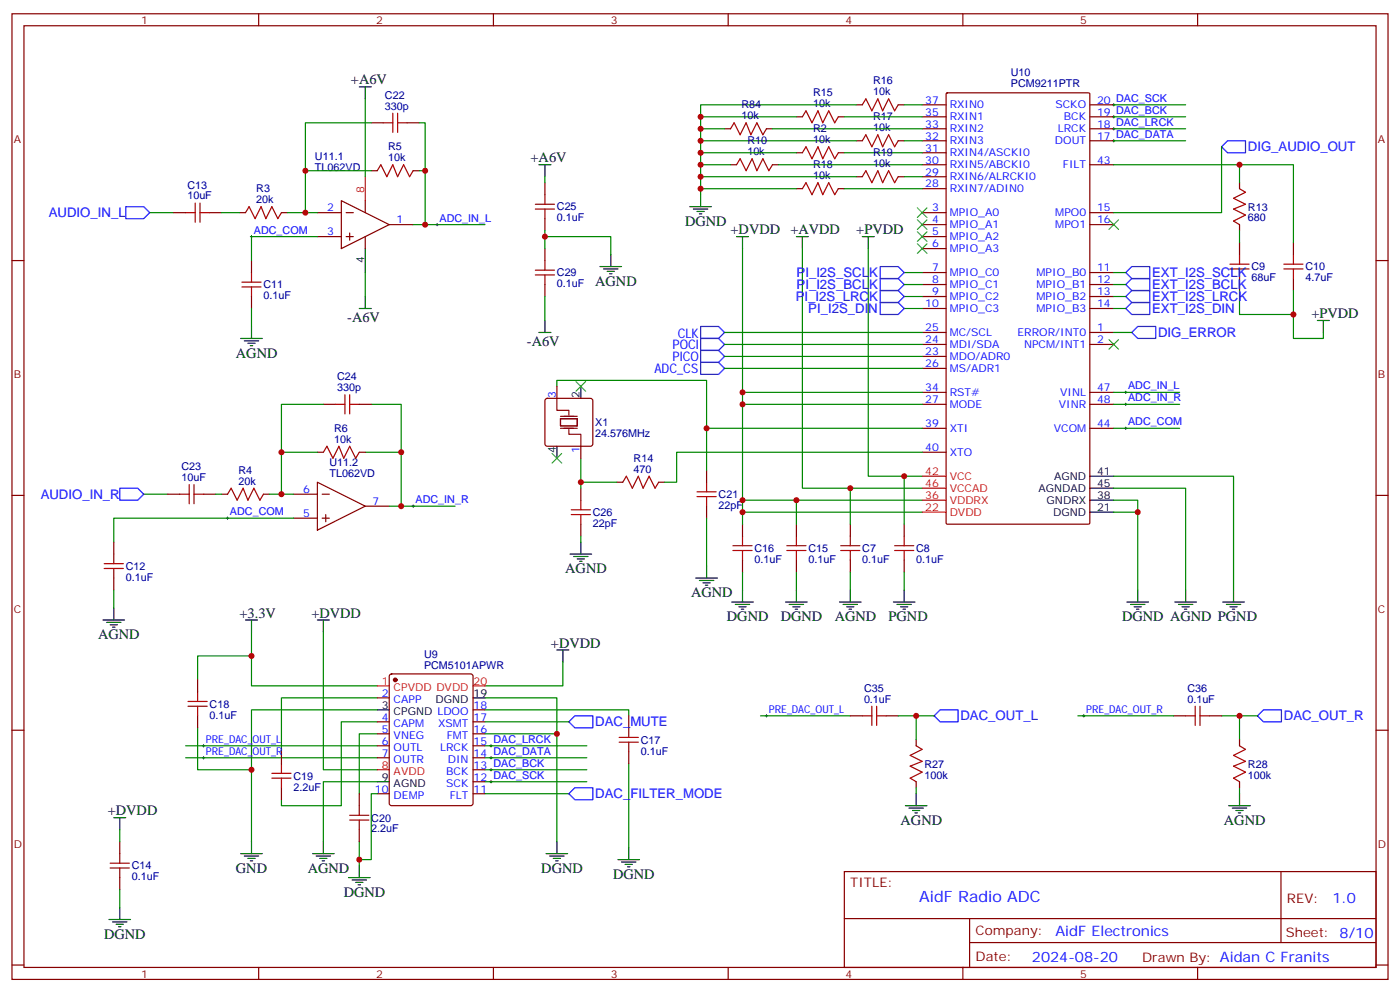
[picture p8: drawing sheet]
<svg xmlns="http://www.w3.org/2000/svg" width="412mm" height="292mm" viewBox="0 0 412 292" stroke-linecap="round" stroke-linejoin="round" font-family="sans-serif">
<g fill="none" stroke="#870000" stroke-width=".35">
<path d="M3.5 4.1h405.4v284.3h-405.4zM7.1 7.6h398.2v277.3h-398.2zM76.2 4.1v3.5M145.3 4.1v3.5M214.5 4.1v3.5M283.6 4.1v3.5M352.8 4.1v3.5M109.4 36.2h3.5M119.9 36.2h3.6M213.4 37.9h1.8M225.8 37.9h1.7M234.6 34.4h1.8"/>
<path d="M246.9 34.4h1.8M252.2 30.9h1.8M264.6 30.9h1.7M271.6 37.9h7.1M271.6 34.4h7.1M271.6 30.9h7.1M278.8 27.5l.2-.2h41.7l.3 .2v126.5l-.2 .3h-41.8l-.3-.2zM321 37.9h7.1M321 34.4h7.1M321 30.9h7.1M100.5 59.1l14.2 7-14.2 7.1zM107.6 59.1v3.5"/>
<path d="M109.4 50.3h1.7M121.7 50.3h1.8M160.5 53.8v3.5M215.2 48.5h1.8M227.5 48.5h1.8M234.6 55.6h1.8M234.6 45h1.8M246.9 55.6h1.8M246.9 45h1.8M252.2 41.5h1.8M252.2 52h1.8M264.6 41.5h1.7"/>
<path d="M264.6 52h1.7M271.6 41.5h7.1M271.6 55.6h7.1M271.6 52h7.1M271.6 48.5h7.1M271.6 45h7.1M321 41.5h7.1M321 48.5h7.1M365.1 53.8v1.8M3.5 76.7h3.6M51.2 62.6h3.5M61.7 62.6h3.6"/>
<path d="M70.6 62.6h1.7M74.1 76.7v3.6M82.9 62.6h1.8M93.5 62.6h7M93.5 69.7h7M102 62.6h2.1M102 69.7h2.1M103 68.6v2.1M107.6 69.7v3.5M114.7 66.1h7M160.5 64.4v3.5M160.5 73.2v3.5"/>
<path d="M271.6 62.6h7.1M271.6 66.1h7.1M271.6 69.7h7.1M271.6 73.2h7.1M321 62.6h7.1M321 66.1h7.1M365.1 66.1v1.8M365.1 71.4v3.6M381 71.4v3.6M405.3 76.7h3.6M74.1 87.3v3.5M160.5 83.8v3.5"/>
<path d="M271.6 97.9h7.1M271.6 80.3h7.1M271.6 83.8h7.1M271.6 87.3h7.1M271.6 90.8h7.1M321 97.9h7.1M321 80.3h7.1M321 83.8h7.1M321 87.3h7.1M321 90.8h7.1M365.1 82v3.5M381 82v3.5"/>
<path d="M95.2 119.1h3.6M105.8 119.1h3.6M160.7 117.5l.5-.2h12.7l.5 .2 .2 .5v12.7l-.2 .5-.5 .2h-12.7l-.5-.2-.2-.5v-12.7zM164 113.8v3.5M271.6 101.4h7.1M271.6 105h7.1M271.6 108.5h7.1M271.6 119.1h7.1M271.6 115.5h7.1M321 101.4h7.1M321 119.1h7.1M321 115.5h7.1"/>
<path d="M93.5 133.2h1.7M105.8 133.2h1.8M171.1 131.4v3.5M208.1 138.5v3.5M271.6 126.1h7.1M271.6 133.2h7.1M321 126.1h7.1M3.5 145.9h3.6M33.5 159.6v3.6M49.4 145.5h3.5M60 145.5h3.5M65.3 145.5h1.7"/>
<path d="M77.6 145.5h1.8M86.4 152.6h7.1M86.4 145.5h7.1M93.5 142l14.1 7-14.1 7.1zM94.9 152.6h2.1M94.9 145.5h2.1M96 151.5v2.1M107.6 149h7.1M171.1 143.8v3.5M171.1 154.3v3.6M181.7 142h1.7M194 142h1.8"/>
<path d="M208.1 149v3.6M218.7 154.3v3.6M234.6 154.3v3.6M250.5 154.3v3.6M266.3 154.3v3.6M405.3 145.9h3.6M33.5 170.2v3.5M218.7 164.9v3.6M234.6 164.9v3.6M250.5 164.9v3.6M266.3 164.9v3.6M114.9 198.6l.5-.2h23.2l.7 .5v37.6l-.4 .7h-23.5l-.7-.4v-37.7z"/>
<path d="M3.5 215h3.6M58.2 200.2v3.5M58.2 210.8v3.5M111.1 205.5h3.6M111.1 212.5h3.6M111.1 216.1h3.6M111.1 219.6h3.6M139.3 212.5h3.6M139.3 216.1h3.6M139.3 219.6h3.6M139.3 209h3.6M185.2 210.8v3.5"/>
<path d="M250.5 210.8h3.5M261.1 210.8h3.5M269.9 217.8v1.8M345.7 210.8h3.5M356.3 210.8h3.5M365.1 217.8v1.8M405.3 215h3.6M82.9 221.4v3.5M82.9 232v3.5M105.8 233.7v3.5M111.1 223.1h3.6M111.1 233.7h3.6"/>
<path d="M139.3 223.1h3.6M139.3 233.7h3.6M139.3 230.2h3.6M139.3 226.7h3.6M185.2 221.4v3.5M269.9 230.2v1.8M365.1 230.2v1.8M35.3 247.8v3.6M35.3 258.4v3.5M105.8 244.3v3.5M248.7 256.6h156.6v28.3h-156.6zM377.3 256.7v20.8"/>
<path d="M248.7 270.5h156.5M285.6 277.5h119.6M285.6 270.5v14.1M3.5 284.2h3.6M76.2 284.9v3.5M145.3 284.9v3.5M214.5 284.9v3.5M283.6 284.9v3.5M352.8 284.9v3.5M405.3 284.2h3.6"/>
</g>
<g fill="none" stroke="#a10000" stroke-width=".35">
<path d="M112.9 36.2h2.8M115.7 33.3v5.7M117.1 36.2h2.8M117.1 33.3v5.7M215.2 37.9l1.1-1.7 1.7 3.5 1.8-3.5 1.4 3.5 1.8-3.5 1.7 3.5 1.1-1.8M236.4 34.4l1-1.8 1.8 3.6 1.7-3.6 1.5 3.6 1.7-3.6 1.8 3.6 1-1.8M254 30.9l1.1-1.8 1.7 3.5 1.8-3.5 1.4 3.5 1.8-3.5 1.7 3.5 1.1-1.7M57.5 59.8v5.6M58.9 59.8v5.6M111.1 50.3l1.1-1.8 1.7 3.5 1.8-3.5 1.4 3.5 1.8-3.5 1.7 3.5 1.1-1.7M160.5 57.3v2.8M217 48.5l1-1.8 1.8 3.6 1.7-3.6 1.5 3.6 1.7-3.6 1.8 3.6 1-1.8"/>
<path d="M236.4 45l1-1.8 1.8 3.5 1.7-3.5 1.5 3.5 1.7-3.5 1.8 3.5 1-1.7M236.4 55.6l1-1.8 1.8 3.5 1.7-3.5 1.5 3.5 1.7-3.5 1.8 3.5 1-1.7M254 41.5l1.1-1.8 1.7 3.5 1.8-3.5 1.4 3.5 1.8-3.5 1.7 3.5 1.1-1.7M254 52l1.1-1.7 1.7 3.5 1.8-3.5 1.4 3.5 1.8-3.5 1.7 3.5 1.1-1.8M365.1 55.6l1.8 1-3.5 1.8 3.5 1.7-3.5 1.5 3.5 1.7-3.5 1.8 1.7 1M54.7 62.6h2.8M58.9 62.6h2.8M72.3 62.6l1.1-1.7 1.7 3.5 1.8-3.5 1.4 3.5 1.8-3.5 1.7 3.5 1.1-1.8M157.7 60.1h5.6M157.7 61.6h5.6M157.7 79.6h5.6M160.5 61.6v2.8"/>
<path d="M160.5 76.7v2.9M362.3 79.2h5.6M362.3 77.8h5.6M365.1 75v2.8M365.1 79.2v2.8M378.2 79.2h5.6M378.2 77.8h5.6M381 75v2.8M381 79.2v2.8M71.3 83.1h5.6M71.3 84.5h5.6M74.1 80.3v2.8"/>
<path d="M74.1 84.5v2.8M157.7 81h5.6M160.5 81v2.8M98.8 119.1h2.8M101.6 116.2v5.7M103 119.1h2.8M103 116.2v5.7M95.2 133.2l1.1-1.8 1.8 3.5 1.7-3.5 1.4 3.5 1.8-3.5 1.8 3.5 1-1.7M52.9 145.5h2.8M55.7 142.7v5.6M57.1 142.7v5.6M57.1 145.5h2.9"/>
<path d="M67 145.5l1.1-1.7 1.7 3.5 1.8-3.5 1.4 3.5 1.8-3.5 1.8 3.5 1-1.8M168.3 151.5h5.6M168.3 150.1h5.6M171.1 147.3v2.8M171.1 151.5v2.8M183.4 142l1.1-1.8 1.8 3.6 1.7-3.6 1.4 3.6 1.8-3.6 1.8 3.6 1-1.8M205.3 146.2h5.7M205.3 144.8h5.7M208.1 142v2.8M208.1 146.2v2.8M218.7 157.9v2.8M234.6 157.9v2.8"/>
<path d="M250.5 157.9v2.8M266.3 157.9v2.8M30.7 166h5.6M30.7 167.4h5.6M33.5 163.2v2.8M33.5 167.4v2.8M215.9 162.1h5.6M215.9 160.7h5.6M218.7 162.1v2.8M231.8 162.1h5.6M231.8 160.7h5.6M234.6 162.1v2.8"/>
<path d="M247.6 162.1h5.7M247.6 160.7h5.7M250.5 162.1v2.8M263.5 162.1h5.7M263.5 160.7h5.7M266.3 162.1v2.8M55.4 208h5.6M55.4 206.6h5.6M58.2 203.7v2.9M58.2 208v2.8M182.4 218.5h5.6M182.4 217.1h5.6"/>
<path d="M185.2 214.3v2.8M185.2 218.5v2.9M254 210.8h2.8M256.8 208v5.6M258.2 208v5.6M258.2 210.8h2.9M269.9 219.6l1.7 1.1-3.5 1.7 3.5 1.8-3.5 1.4 3.5 1.8-3.5 1.7 1.8 1.1M349.2 210.8h2.9M352.1 208v5.6M353.5 210.8h2.8M353.5 208v5.6M365.1 219.6l1.8 1.1-3.5 1.7 3.5 1.8-3.5 1.4 3.5 1.8-3.5 1.7 1.7 1.1"/>
<path d="M80.1 229.1h5.6M80.1 227.7h5.6M82.9 224.9v2.8M82.9 229.1v2.9M105.8 237.2v2.9M32.5 255.6h5.6M32.5 254.2h5.6M35.3 251.4v2.8M35.3 255.6v2.8M103 241.5h5.7M103 240.1h5.7M105.8 241.5v2.8"/>
</g>
<g fill="none" stroke="#000" stroke-width=".35">
<path d="M105.8 25.6h3.6M107.6 25.6v3.5M158.7 48.5h3.6M160.5 48.5v3.5M206.4 57.3v3.6M107.6 73.2v7.1M176.7 78.5h6.4M177.8 79.2h4.2M178.9 79.9h2.1M179.9 75v3.5M203.2 60.9h6.3M204.3 61.6h4.2"/>
<path d="M205.3 62.3h2.1M206 63h.7M217 69.7h3.5M218.7 69.7v3.5M234.6 69.7h3.5M236.4 69.7v3.5M254 69.7h3.5M255.8 69.7v3.5M70.9 99.7h6.4M74.1 96.1v3.6M105.8 90.8h3.6M107.6 87.3v3.5"/>
<path d="M158.7 97.9h3.6M160.5 94.4v3.5M179.6 80.6h.7M388.1 94.4h3.5M389.8 94.4v3.5M72 100.4h4.2M73 101.1h2.1M73.7 101.8h.7M171.1 113.8v3.5M164 131.4v3.5M171.1 159.6v3.6M321 150.8h7.1"/>
<path d="M321 147.3h7.1M321 140.2h7.1M321 143.8h7.1M33.5 179v3.6M167.9 163.2h6.4M169 163.9h4.2M170 164.6h2.2M170.7 165.3h.7M205 170.2h6.3M206 170.9h4.3M207.1 171.6h2.1M207.8 172.3h.7"/>
<path d="M208.1 166.7v3.5M215.5 177.3h6.4M216.6 178h4.2M217.7 178.7h2.1M218.4 179.4h.7M218.7 173.7v3.6M231.4 177.3h6.4M232.5 178h4.2M233.5 178.7h2.2M234.2 179.4h.7M234.6 173.7v3.6M247.3 177.3h6.3"/>
<path d="M248.4 178h4.2M249.4 178.7h2.1M250.1 179.4h.7M250.5 173.7v3.6M263.2 177.3h6.3M264.2 178h4.3M265.3 178.7h2.1M266 179.4h.7M266.3 173.7v3.6M332 177.3h6.3M333 178h4.3M334.1 178.7h2.1"/>
<path d="M334.8 179.4h.7M335.1 173.7v3.6M346.1 177.3h6.3M347.1 178h4.3M348.2 178.7h2.1M348.9 179.4h.7M349.2 173.7v3.6M360.2 177.3h6.3M361.2 178h4.3M362.3 178.7h2.1M363 179.4h.7M363.4 173.7v3.6"/>
<path d="M30.3 182.6h6.4M31.4 183.3h4.2M32.5 184h2.1M33.2 184.7h.7M72.3 182.6h3.5M74.1 182.6v3.5M93.5 182.6h3.5M95.2 182.6v3.5M164 191.4h3.6M165.8 191.4v3.5M111.1 209h3.6M139.3 205.5h3.6"/>
<path d="M111.1 230.2h3.6M266.7 237.2h6.3M267.8 237.9h4.2M268.8 238.7h2.1M269.5 239.4h.7M269.9 233.7v3.5M361.9 237.2h6.4M363 237.9h4.2M364.1 238.7h2.1M364.8 239.4h.7M365.1 233.7v3.5M33.5 240.8h3.5"/>
<path d="M35.3 240.8v3.5M70.9 251.4h6.4M72 252.1h4.2M73 252.8h2.1M73.7 253.5h.7M74.1 247.8v3.6M92.1 251.4h6.3M93.1 252.1h4.3M94.2 252.8h2.1M94.9 253.5h.7M95.2 247.8v3.6M102.7 258.4h6.3"/>
<path d="M103.7 259.1h4.2M104.8 259.8h2.1M105.8 254.9v3.5M160.9 251.4h6.3M161.9 252.1h4.3M163 252.8h2.1M163.7 253.5h.7M164 247.8v3.6M182 253.1h6.4M183.1 253.8h4.2M184.1 254.5h2.2M184.9 255.2h.7"/>
<path d="M185.2 249.6v3.5M32.1 270.8h6.4M33.2 271.5h4.2M34.2 272.2h2.1M34.9 272.9h.7M35.3 267.2v3.6M105.5 260.5h.7"/>
</g>
<g fill="none" stroke="#008700" stroke-width=".35">
<path d="M107.6 29.1v22.9M109.4 36.2h-19.4v14.1M123.5 36.2h1.7v14.1M206.4 37.9h7M227.5 37.9h44.1M234.6 34.4h-28.2v22.9M248.7 34.4h22.9M252.2 30.9h-45.8v3.5M266.3 30.9h5.3M328.1 30.9h21.1M328.1 34.4h21.1M328.1 37.9h21.1"/>
<path d="M109.4 50.3h-19.4v12.3h3.5M123.5 50.3h1.7v15.8h-3.5M160.5 52v1.8M206.4 41.5h45.8M206.4 55.6h28.2M206.4 45h28.2M206.4 48.5h8.8M206.4 52h45.8M229.3 48.5h42.3M248.7 55.6h22.9M248.7 45h22.9M266.3 41.5h5.3"/>
<path d="M266.3 52h5.3M328.1 48.5h52.9v22.9M328.1 41.5h21.1M359.8 43.2v19.4h-31.7M365.1 48.5v5.3M44.1 62.6h7.1M65.3 62.6h5.3M84.7 62.6h5.3M93.5 69.7h-19.4v7M125.2 66.1h17.7M160.5 69.7h19.4v5.3M160.5 67.9v5.3"/>
<path d="M218.7 73.2v74.1h52.9M236.4 73.2v70.6h35.2M255.8 73.2v67h15.8M365.1 67.9v3.5M74.1 90.8v5.3M107.6 80.3v7M160.5 87.3v7.1M213.4 97.9h58.2M266.3 90.8h5.3M266.3 87.3h5.3M266.3 83.8h5.3M266.3 80.3h5.3"/>
<path d="M328.1 97.9h5.3M328.1 90.8h3.5M328.1 87.3h3.5M328.1 83.8h3.5M328.1 80.3h3.5M365.1 85.5v7.1h15.9M381 85.5v14.2h8.8v-1.8M95.2 119.1h-12.3v26.4M109.4 119.1h8.8v14.1M164 113.8v-1.8h44.1v14.1h63.5M213.4 101.4h58.2M213.4 105h58.2"/>
<path d="M213.4 108.5h58.2M218.7 119.1h52.9M218.7 115.5h52.9M328.1 119.1h19.4M328.1 115.5h19.4M82.9 133.2h10.6M107.6 133.2h10.6v15.8h-3.5M171.1 134.9v8.9M208.1 126.1v12.4M271.6 133.2h-72.3v8.8h-3.5M328.1 126.1h19.4M42.3 145.5h7.1"/>
<path d="M63.5 145.5h1.8M79.4 145.5h7M86.4 152.6h-52.9v7M118.2 149h15.9M171.1 157.9v1.7M171.1 142h10.6M208.1 152.6v14.1M218.7 147.3v3.5h52.9M218.7 150.8v3.5M234.6 147.3v7M250.5 143.8v10.5M266.3 140.2v14.1"/>
<path d="M328.1 147.3h7v26.4M328.1 143.8h21.1v29.9M328.1 140.2h35.3v33.5M328.1 150.8h7M33.5 173.7v5.3M218.7 168.5v5.2M234.6 168.5v5.2M250.5 168.5v5.2M266.3 168.5v5.2M74.1 193.1h-15.9v7.1M74.1 186.1v15.9h37M95.2 186.1v40.6h15.9"/>
<path d="M165.8 194.9v7.1h-22.9M54.7 219.6h56.4M58.2 214.3v12.4h15.9M111.1 216.1h-5.3v17.6M111.1 212.5h-10.6v24.7h-17.6v-1.7M111.1 205.5h-28.2v15.9M111.1 209h-37v38.8M142.9 209h42.3v1.8M142.9 205.5h21.1v42.3M142.9 219.6h30M142.9 216.1h21.1M142.9 212.5h24.7"/>
<path d="M224 210.8h26.5M264.6 210.8h5.3v7M269.9 210.8h5.3M317.5 210.8h28.2M359.8 210.8h5.3v7M365.1 210.8h5.3M54.7 223.1h56.4M111.1 230.2h-15.9v17.6M111.1 233.7h-1.7v19.4h-3.6M142.9 223.1h30M142.9 233.7h24.7M142.9 230.2h30"/>
<path d="M142.9 226.7h30M185.2 224.9v24.7M269.9 232v1.7M365.1 232v1.7M35.3 244.3v3.5M105.8 247.8v7.1M35.3 261.9v5.3"/>
</g>
<g fill="none" stroke="#000" stroke-width=".29">
<path d="M327.7 30.9h.7M327.7 34.4h.7M327.7 37.9h.7M328.1 30.5v.7M328.1 34v.7M328.1 37.6v.7M327.7 41.5h.7M328.1 41.1v.7M73.7 69.7h.7M74.1 69.3v.7M128.4 66.1h.7M128.8 65.8v.7"/>
<path d="M331.3 115.5h.7M331.3 119.1h.7M331.6 115.2v.7M331.6 118.7v.7M331.3 126.1h.7M331.6 125.8v.7M66.7 152.6h.7M67 152.2v.7M121.4 149h.7M121.7 148.7v.7M59.6 219.6h.7M60 219.3v.7"/>
<path d="M144.3 219.6h.7M144.6 219.3v.7M225.4 210.8h.7M225.8 210.4v.7M318.9 210.8h.7M319.3 210.4v.7M59.6 223.1h.7M60 222.8v.7M144.3 223.1h.7M144.3 226.7h.7M144.3 230.2h.7M144.6 222.8v.7"/>
<path d="M144.6 226.3v.7M144.6 229.8v.7"/>
</g>
<g fill="none" stroke="#00f" stroke-width=".35">
<path d="M359.8 43.2l1.8-1.7h5.3v3.5h-5.3zM37 60.9h5.3l1.8 1.7-1.8 1.8h-5.3zM259.3 78.5h5.3l1.7 1.8-1.7 1.7h-5.3zM333.4 78.5h5.3v3.5h-5.3l-1.8-1.7zM206.4 96.1h5.3l1.7 1.8-1.7 1.8h-5.3zM206.4 99.7h5.3l1.7 1.7-1.7 1.8h-5.3zM259.3 89.1h5.3l1.7 1.7-1.7 1.8h-5.3zM259.3 85.5h5.3l1.7 1.8-1.7 1.8h-5.3zM259.3 82h5.3l1.7 1.8-1.7 1.7h-5.3zM331.6 83.8l1.8-1.8h5.3v3.5h-5.3zM333.4 97.9l1.7-1.8h5.3v3.6h-5.3zM333.4 85.5h5.3v3.6h-5.3l-1.8-1.8z"/>
<path d="M333.4 89.1h5.3v3.5h-5.3l-1.8-1.8zM206.4 103.2h5.3l1.7 1.8-1.7 1.7h-5.3zM206.4 106.7h5.3l1.7 1.8-1.7 1.7h-5.3zM35.3 143.8h5.3l1.7 1.7-1.7 1.8h-5.3zM167.6 212.5l1.7-1.7h5.3v3.5h-5.3zM275.2 210.8l1.7-1.8h5.3v3.5h-5.3zM370.4 210.8l1.8-1.8h5.3v3.5h-5.3zM167.6 233.7l1.7-1.7h5.3v3.5h-5.3z"/>
</g>
<circle cx="116.4" cy="200.2" r=".53" fill="#870000" stroke="#870000" stroke-width=".35"/>
<path d="M107.6 52v7.1M271.6 150.8h7.1M271.6 147.3h7.1M271.6 140.2h7.1M271.6 143.8h7.1M111.1 202h3.6M139.3 202h3.6M111.1 226.7h3.6" fill="none" stroke="#f00" stroke-width=".35"/>
<g fill="none" stroke="#3c3" stroke-width=".35">
<path d="M270.2 71.8l2.8 2.8M270.2 68.3l2.8 2.8M270.2 64.7l2.8 2.9M270.2 61.2l2.8 2.8M273 71.8l-2.8 2.8M273 68.3l-2.8 2.8M273 64.7l-2.8 2.9M273 61.2l-2.8 2.8M326.7 64.7l2.8 2.9M329.5 64.7l-2.8 2.9M169.7 112.4l2.8 2.8M172.5 112.4l-2.8 2.8"/>
<path d="M326.7 100l2.8 2.8M329.5 100l-2.8 2.8M162.6 133.5l2.9 2.8M165.5 133.5l-2.9 2.8"/>
</g>
<path d="M164 117.3v3.5h3.6v1.4M165.1 123.3h4.9v2.1h-4.9zM165.1 126.1h4.9M165.1 122.6h4.9M167.6 126.5v1.4h3.5v3.5" fill="none" stroke="#870012" stroke-width=".35"/>
<g fill="#c00">
<circle cx="74.1" cy="193.1" r=".88"/>
<circle cx="164" cy="216.1" r=".88"/>
<circle cx="218.7" cy="147.3" r=".88"/>
<circle cx="218.7" cy="150.8" r=".88"/>
<circle cx="234.6" cy="147.3" r=".88"/>
<circle cx="250.5" cy="143.8" r=".88"/>
<circle cx="266.3" cy="140.2" r=".88"/>
<circle cx="335.1" cy="150.8" r=".88"/>
<circle cx="218.7" cy="119.1" r=".88"/>
<circle cx="218.7" cy="115.5" r=".88"/>
<circle cx="90" cy="62.6" r=".88"/>
<circle cx="125.2" cy="50.3" r=".88"/>
<circle cx="90" cy="50.3" r=".88"/>
<circle cx="125.2" cy="66.1" r=".88"/>
<circle cx="118.2" cy="133.2" r=".88"/>
<circle cx="82.9" cy="145.5" r=".88"/>
<circle cx="82.9" cy="133.2" r=".88"/>
<circle cx="118.2" cy="149" r=".88"/>
<circle cx="381" cy="92.6" r=".88"/>
<circle cx="365.1" cy="48.5" r=".88"/>
<circle cx="208.1" cy="126.1" r=".88"/>
<circle cx="171.1" cy="142" r=".88"/>
<circle cx="206.4" cy="41.5" r=".88"/>
<circle cx="160.5" cy="69.7" r=".88"/>
<circle cx="74.1" cy="226.7" r=".88"/>
<circle cx="269.9" cy="210.8" r=".88"/>
<circle cx="365.1" cy="210.8" r=".88"/>
<circle cx="206.4" cy="34.4" r=".88"/>
<circle cx="206.4" cy="37.9" r=".88"/>
<circle cx="206.4" cy="45" r=".88"/>
<circle cx="206.4" cy="48.5" r=".88"/>
<circle cx="206.4" cy="52" r=".88"/>
<circle cx="206.4" cy="55.6" r=".88"/>
<circle cx="105.8" cy="253.1" r=".88"/>
</g>
<text font-size="4.6" fill="#00f" x="270.8" y="265.7">AidF Radio ADC</text>
<g font-size="4.2">
<text x="103.4" y="24.9">+A6V</text>
<text x="156.3" y="47.8">+A6V</text>
<text x="201.8" y="66.5">DGND</text>
<text x="215.2" y="69">+DVDD</text>
<text x="232.8" y="69">+AVDD</text>
<text x="252.2" y="69">+PVDD</text>
<text x="175.3" y="84.1">AGND</text>
<text x="102.3" y="94.8">-A6V</text>
<text x="386.3" y="93.7">+PVDD</text>
<text x="155.2" y="101.9">-A6V</text>
<text x="69.5" y="105.3">AGND</text>
<text x="166.5" y="168.8">AGND</text>
<text x="203.6" y="175.9">AGND</text>
<text x="70.6" y="181.9">+3.3V</text>
<text x="91.7" y="181.9">+DVDD</text>
<text x="214.1" y="182.9">DGND</text>
<text x="230" y="182.9">DGND</text>
<text x="245.9" y="182.9">AGND</text>
<text x="261.8" y="182.9">PGND</text>
<text x="330.6" y="182.9">DGND AGND PGND</text>
<text x="28.9" y="188.2">AGND</text>
<text x="162.3" y="190.7">+DVDD</text>
<text x="31.7" y="240.1">+DVDD</text>
<text x="265.3" y="242.9">AGND</text>
<text x="360.5" y="242.9">AGND</text>
<text x="69.5" y="257">GND</text>
<text x="90.7" y="257">AGND</text>
<text x="159.5" y="257">DGND</text>
<text x="180.6" y="258.8">DGND</text>
<text x="101.2" y="264.1">DGND</text>
<text x="30.7" y="276.4">DGND</text>
</g>
<g font-size="4.2" fill="#00f">
<text x="392.5" y="265.9">1.0</text>
<text x="310.9" y="275.5">AidF Electronics</text>
<text x="304" y="283.3">2024-08-20</text>
</g>
<g font-size="3.9" fill="#00f">
<text x="367.6" y="44.5">DIG_AUDIO_OUT</text>
<text x="14.4" y="64">AUDIO_IN_L</text>
<text x="234.6" y="81.5">PI_I2S_SCLK</text>
<text x="339.4" y="81.6">EXT_I2S_SCLK</text>
<text x="234.4" y="88.6">PI_I2S_LRCK</text>
<text x="234.6" y="85.1">PI_I2S_BCLK</text>
<text x="339.4" y="85.1">EXT_I2S_BCLK</text>
<text x="339.4" y="88.6">EXT_I2S_LRCK</text>
<text x="238.1" y="92.1">PI_I2S_DIN</text>
<text x="339.4" y="92.2">EXT_I2S_DIN</text>
<text x="199.7" y="99.4">CLK</text>
<text x="341.1" y="99.3">DIG_ERROR</text>
<text x="198.1" y="102.9">POCI</text>
<text x="198.1" y="106.4">PICO</text>
<text x="192.8" y="109.8">ADC_CS</text>
<text x="12" y="146.9">AUDIO_IN_R</text>
<text x="175.3" y="213.8">DAC_MUTE</text>
<text x="282.9" y="212.1">DAC_OUT_L</text>
<text x="378.2" y="212">DAC_OUT_R</text>
<text x="175.3" y="234.9">DAC_FILTER_MODE</text>
</g>
<g font-size="3.9" fill="#800">
<text x="250.5" y="261.2">TITLE:</text>
<text x="379.1" y="265.9">REV:</text>
<text x="287.4" y="275.4">Company:</text>
<text x="378.7" y="276">Sheet: 8/10</text>
<text x="287.4" y="283.1">Date:</text>
<text x="336.4" y="283.2">Drawn By: Aidan C Franits</text>
</g>
<g font-size="3.2" fill="#800">
<text x="41.6" y="7.1">1</text>
<text x="110.8" y="7.1">2</text>
<text x="179.9" y="7.1">3</text>
<text x="249.1" y="7.1">4</text>
<text x="318.2" y="7.1">5</text>
<text x="4.1" y="42.2">A</text>
<text x="405.9" y="42.2">A</text>
<text x="4.1" y="111.3">B</text>
<text x="405.9" y="111.3">B</text>
<text x="4.1" y="180.4">C</text>
<text x="405.9" y="180.4">C</text>
<text x="4.1" y="249.6">D</text>
<text x="405.9" y="249.6">D</text>
<text x="41.6" y="287.9">1</text>
<text x="110.8" y="287.9">2</text>
<text x="179.9" y="287.9">3</text>
<text x="249.1" y="287.9">4</text>
<text x="318.2" y="287.9">5</text>
</g>
<g font-size="3.2" fill="#000080">
<text x="297.8" y="22.5">U10</text>
<text x="113.4" y="29.1">C22</text>
<text x="239.5" y="28.4">R15</text>
<text x="257.2" y="28">10k</text>
<text x="257.2" y="24.8">R16</text>
<text x="297.8" y="25.8">PCM9211PTR</text>
<text x="113.4" y="32.3">330p</text>
<text x="218.4" y="35.1">10k</text>
<text x="218.4" y="31.9">R84</text>
<text x="239.5" y="31.6">10k</text>
<text x="257.2" y="35.4">R17</text>
<text x="239.5" y="38.9">R2</text>
<text x="257.2" y="38.6">10k</text>
<text x="92.8" y="47">U11.1</text>
<text x="114.3" y="47.4">10k</text>
<text x="114.3" y="44.2">R5</text>
<text x="220.1" y="45.7">10k</text>
<text x="220.1" y="42.5">R10</text>
<text x="239.5" y="42.2">10k</text>
<text x="257.2" y="46">R19</text>
<text x="92.8" y="50.3">TL062VD</text>
<text x="239.5" y="52.7">10k</text>
<text x="239.5" y="49.5">R18</text>
<text x="257.2" y="49.2">10k</text>
<text x="55.2" y="58.7">10uF</text>
<text x="55.2" y="55.5">C13</text>
<text x="75.5" y="59.8">20k</text>
<text x="75.5" y="56.6">R3</text>
<text x="164" y="65.2">0.1uF</text>
<text x="164" y="62">C25</text>
<text x="367.6" y="65.2">680</text>
<text x="367.6" y="62">R13</text>
<text x="164" y="81.4">C29</text>
<text x="368.7" y="82.9">68uF</text>
<text x="368.7" y="79.6">C9</text>
<text x="384.5" y="82.9">4.7uF</text>
<text x="384.5" y="79.6">C10</text>
<text x="77.6" y="88.1">0.1uF</text>
<text x="77.6" y="84.9">C11</text>
<text x="164" y="84.6">0.1uF</text>
<text x="99.3" y="112">C24</text>
<text x="99.3" y="115.2">330p</text>
<text x="175.3" y="125.5">X1</text>
<text x="98.4" y="130.4">10k</text>
<text x="98.4" y="127.1">R6</text>
<text x="175.3" y="128.7">24.576MHz</text>
<text x="97.1" y="137.4">U11.2</text>
<text x="186.6" y="136">R14</text>
<text x="53.4" y="141.6">10uF</text>
<text x="53.4" y="138.4">C23</text>
<text x="70.2" y="142.7">20k</text>
<text x="70.2" y="139.5">R4</text>
<text x="97.1" y="140.6">TL062VD</text>
<text x="186.6" y="139.2">470</text>
<text x="211.7" y="149.9">22pF</text>
<text x="211.7" y="146.7">C21</text>
<text x="174.6" y="155.2">22pF</text>
<text x="174.6" y="151.9">C26</text>
<text x="37" y="167.8">C12</text>
<text x="222.2" y="165.8">0.1uF</text>
<text x="222.3" y="162.5">C16</text>
<text x="238.1" y="165.8">0.1uF</text>
<text x="238.1" y="162.5">C15</text>
<text x="254" y="165.8">0.1uF</text>
<text x="254" y="162.5">C7</text>
<text x="269.9" y="165.8">0.1uF</text>
<text x="269.9" y="162.5">C8</text>
<text x="37" y="171.1">0.1uF</text>
<text x="124.9" y="197">PCM5101APWR</text>
<text x="124.9" y="193.8">U9</text>
<text x="254.5" y="203.7">C35</text>
<text x="349.8" y="203.7">C36</text>
<text x="61.7" y="208.4">C18</text>
<text x="254.5" y="206.9">0.1uF</text>
<text x="349.8" y="206.9">0.1uF</text>
<text x="61.7" y="211.6">0.1uF</text>
<text x="188.7" y="219">C17</text>
<text x="188.7" y="222.2">0.1uF</text>
<text x="272.3" y="226.1">R27</text>
<text x="367.6" y="226.1">R28</text>
<text x="86.4" y="232.8">2.2uF</text>
<text x="86.4" y="229.6">C19</text>
<text x="272.3" y="229.3">100k</text>
<text x="367.6" y="229.3">100k</text>
<text x="109.4" y="245.1">2.2uF</text>
<text x="109.4" y="241.9">C20</text>
<text x="38.8" y="256">C14</text>
<text x="38.8" y="259.2">0.1uF</text>
</g>
<g font-size="3.2" fill="#00f">
<text x="272.5" y="34">35</text>
<text x="272.5" y="30.5">37</text>
<text x="279.8" y="35.5">RXIN1</text>
<text x="279.8" y="31.9">RXIN0</text>
<text x="310.9" y="31.9">SCKO</text>
<text x="313.4" y="35.5">BCK</text>
<text x="323.1" y="34">19 DAC_BCK</text>
<text x="323.1" y="30.5">20 DAC_SCK</text>
<text x="272.5" y="41.1">32</text>
<text x="272.5" y="37.6">33</text>
<text x="279.8" y="39">RXIN2</text>
<text x="311.6" y="39">LRCK</text>
<text x="323.1" y="41.1">17 DAC_DATA</text>
<text x="323.1" y="37.6">18 DAC_LRCK</text>
<text x="272.5" y="44.6">31</text>
<text x="279.8" y="46">RXIN4/ASCKI0</text>
<text x="279.8" y="42.5">RXIN3</text>
<text x="310.7" y="42.5">DOUT</text>
<text x="272.5" y="51.7">29</text>
<text x="272.5" y="48.2">30</text>
<text x="279.8" y="53.1">RXIN6/ALRCKI0</text>
<text x="279.8" y="49.6">RXIN5/ABCKI0</text>
<text x="313.1" y="49.6">FILT</text>
<text x="323.1" y="48.2">43</text>
<text x="272.5" y="55.2">28</text>
<text x="279.8" y="56.6">RXIN7/ADIN0</text>
<text x="96.4" y="62.3">2</text>
<text x="116.8" y="65.8">1</text>
<text x="129.5" y="65.3">ADC_IN_L</text>
<text x="274.6" y="62.3">3</text>
<text x="274.6" y="65.8">4</text>
<text x="279.8" y="63.7">MPIO_A0</text>
<text x="310.9" y="63.7">MPO0</text>
<text x="323.1" y="62.3">15</text>
<text x="323.1" y="65.8">16</text>
<text x="74.8" y="68.8">ADC_COM</text>
<text x="96.4" y="69.3">3</text>
<text x="274.6" y="69.3">5</text>
<text x="279.8" y="67.2">MPIO_A1</text>
<text x="279.8" y="70.7">MPIO_A2</text>
<text x="310.9" y="67.2">MPO1</text>
<text x="274.6" y="72.8">6</text>
<text x="279.8" y="74.3">MPIO_A3</text>
<text x="274.6" y="79.9">7</text>
<text x="274.6" y="83.4">8</text>
<text x="279.8" y="81.3">MPIO_C0</text>
<text x="305.3" y="81.3">MPIO_B0</text>
<text x="323.1" y="79.9">11</text>
<text x="323.1" y="83.4">12</text>
<text x="274.6" y="87">9</text>
<text x="279.8" y="84.8">MPIO_C1</text>
<text x="279.8" y="88.4">MPIO_C2</text>
<text x="305.3" y="84.8">MPIO_B1</text>
<text x="305.3" y="88.4">MPIO_B2</text>
<text x="323.1" y="87">13</text>
<text x="272.5" y="90.5">10</text>
<text x="279.8" y="91.9">MPIO_C3</text>
<text x="305.3" y="91.9">MPIO_B3</text>
<text x="323.1" y="90.5">14</text>
<text x="272.5" y="101.1">24</text>
<text x="272.5" y="97.5">25</text>
<text x="279.8" y="99">MC/SCL</text>
<text x="299.7" y="99">ERROR/INT0</text>
<text x="323.1" y="97.5">1</text>
<text x="323.1" y="101.1">2</text>
<text x="272.5" y="104.6">23</text>
<text x="279.8" y="106">MDO/ADR0</text>
<text x="279.8" y="102.5">MDI/SDA</text>
<text x="301.7" y="102.5">NPCM/INT1</text>
<text x="272.5" y="108.1">26</text>
<text x="279.8" y="109.5">MS/ADR1</text>
<text x="163.7" y="117.3" transform="rotate(-90 163.7 117.3)">3</text>
<text x="272.5" y="118.7">27</text>
<text x="272.5" y="115.2">34</text>
<text x="279.8" y="116.6">RST#</text>
<text x="312.3" y="116.6">VINL</text>
<text x="323.1" y="115.2">47</text>
<text x="323.1" y="118.7">48</text>
<text x="332.3" y="114.7">ADC_IN_L</text>
<text x="332.3" y="118.2">ADC_IN_R</text>
<text x="272.5" y="125.8">39</text>
<text x="279.8" y="120.1">MODE</text>
<text x="311.9" y="120.1">VINR</text>
<text x="323.1" y="125.8">44</text>
<text x="332.3" y="125.2">ADC_COM</text>
<text x="279.8" y="127.2">XTI</text>
<text x="310.4" y="127.2">VCOM</text>
<text x="170.7" y="133.4" transform="rotate(-90 170.7 133.4)">1</text>
<text x="272.5" y="132.8">40</text>
<text x="279.8" y="134.2">XTO</text>
<text x="89.4" y="145.2">6</text>
<text x="109.7" y="148.7">7</text>
<text x="122.4" y="148.2">ADC_IN_R</text>
<text x="67.7" y="151.7">ADC_COM</text>
<text x="89.4" y="152.2">5</text>
<text x="112.5" y="205.1">2</text>
<text x="116" y="206.9">CAPP</text>
<text x="139.5" y="208.7">18</text>
<text x="226.5" y="209.9">PRE_DAC_OUT_L</text>
<text x="320" y="209.9">PRE_DAC_OUT_R</text>
<text x="112.5" y="212.2">4</text>
<text x="112.5" y="215.7">5</text>
<text x="116" y="214">CAPM</text>
<text x="129.1" y="214">XSMT</text>
<text x="139.5" y="215.7">16</text>
<text x="139.5" y="212.2">17</text>
<text x="60.7" y="218.7">PRE_DAC_OUT_L</text>
<text x="112.5" y="219.3">6</text>
<text x="116" y="217.5">VNEG</text>
<text x="116" y="221">OUTL</text>
<text x="129.7" y="221">LRCK</text>
<text x="131.6" y="217.5">FMT</text>
<text x="139.5" y="219.3">15 DAC_LRCK</text>
<text x="60.7" y="222.2">PRE_DAC_OUT_R</text>
<text x="112.5" y="222.8">7</text>
<text x="116" y="224.5">OUTR</text>
<text x="131.9" y="224.5">DIN</text>
<text x="139.5" y="226.3">13 DAC_BCK</text>
<text x="139.5" y="222.8">14 DAC_DATA</text>
<text x="110.4" y="233.4">10</text>
<text x="131.5" y="228.1">BCK</text>
<text x="131.5" y="231.6">SCK</text>
<text x="139.5" y="233.4">11</text>
<text x="139.5" y="229.8">12 DAC_SCK</text>
<text x="116" y="235.1">DEMP</text>
<text x="132.5" y="235.1">FLT</text>
</g>
<g font-size="3.2" fill="#f00">
<text x="107.2" y="57" transform="rotate(-90 107.2 57)">8</text>
<text x="272.5" y="139.9">42</text>
<text x="272.5" y="143.4">46</text>
<text x="279.8" y="141.3">VCC</text>
<text x="272.5" y="146.9">36</text>
<text x="279.8" y="148.3">VDDRX</text>
<text x="279.8" y="144.8">VCCAD</text>
<text x="272.5" y="150.5">22</text>
<text x="279.8" y="151.9">DVDD</text>
<text x="112.5" y="201.6">1</text>
<text x="116" y="203.4">CPVDD DVDD</text>
<text x="139.5" y="201.6">20</text>
<text x="112.5" y="226.3">8</text>
<text x="116" y="228.1">AVDD</text>
</g>
<g font-size="3.2">
<text x="107.2" y="77.3" transform="rotate(-90 107.2 77.3)">4</text>
<text x="170.7" y="117.3" transform="rotate(-90 170.7 117.3)">2</text>
<text x="163.7" y="133.4" transform="rotate(-90 163.7 133.4)">4</text>
<text x="310.5" y="141.3">AGND</text>
<text x="323.1" y="139.9">41</text>
<text x="323.1" y="143.4">45</text>
<text x="305.9" y="144.8">AGNDAD</text>
<text x="308.3" y="148.3">GNDRX</text>
<text x="323.1" y="146.9">38</text>
<text x="310.2" y="151.9">DGND</text>
<text x="323.1" y="150.5">21</text>
<text x="112.5" y="208.7">3</text>
<text x="128.3" y="206.9">DGND</text>
<text x="139.5" y="205.1">19</text>
<text x="116" y="210.4">CPGND LDOO</text>
<text x="112.5" y="229.8">9</text>
<text x="116" y="231.6">AGND</text>
</g>
</svg>
